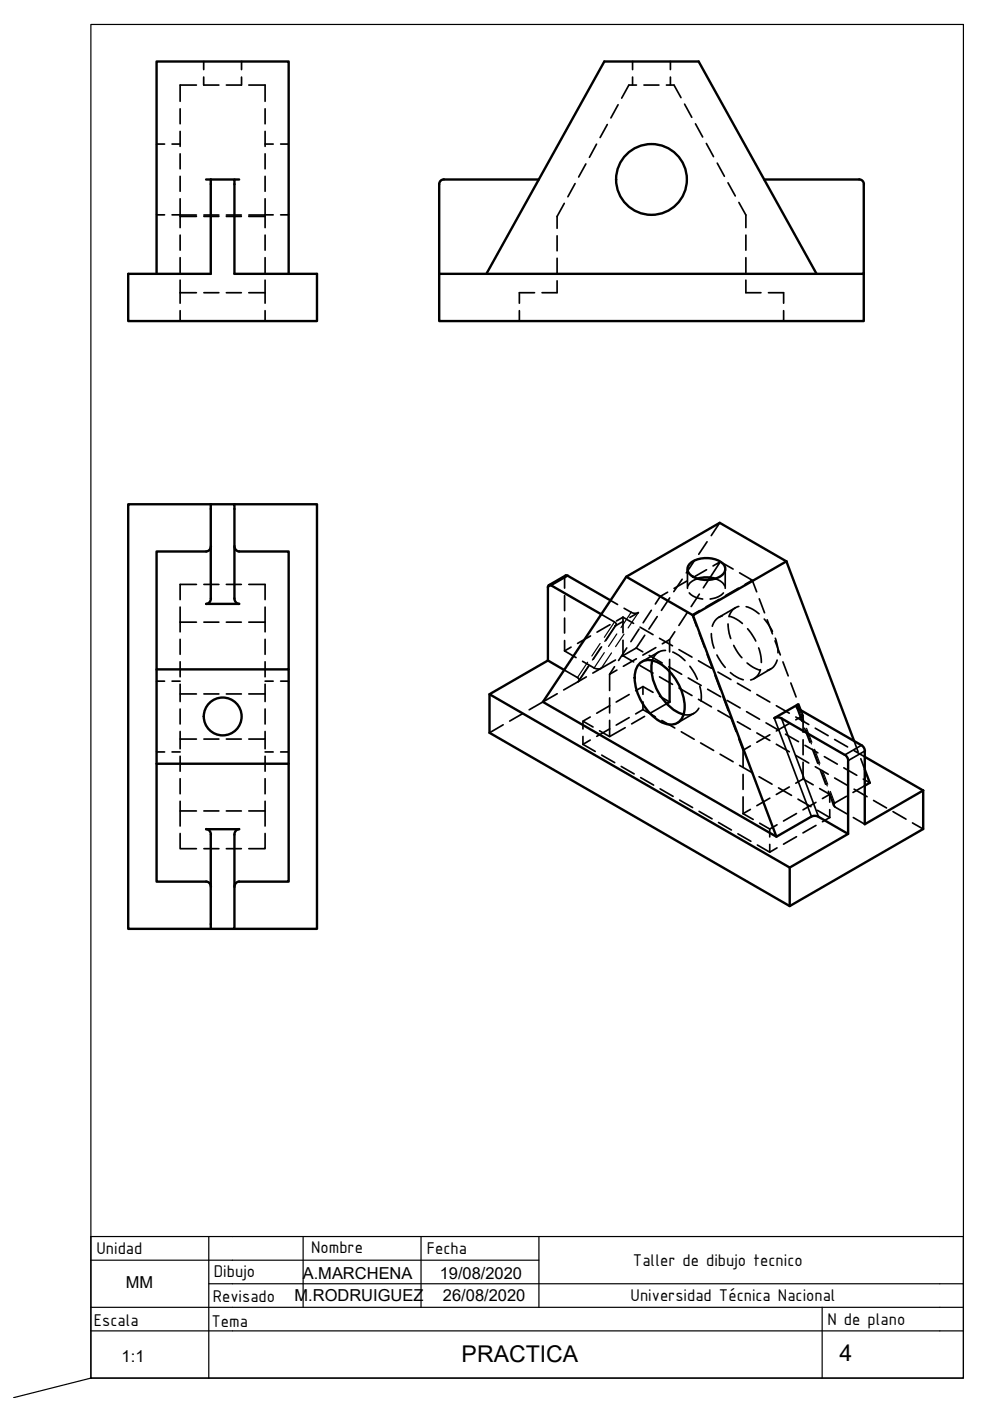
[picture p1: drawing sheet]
<svg xmlns="http://www.w3.org/2000/svg" width="210mm" height="297mm" viewBox="0 0 210 297" stroke-linecap="round" stroke-linejoin="round" font-family="sans-serif">
<!-- layer: MD_Visible -->
<g fill="none" stroke="#000" stroke-width=".51">
<path d="M43.7 38.1h1M44.7 38.1h5v20h17.5v10h-40v-10h17.5zM49.7 38.1h1M114.2 38.1l-20.1-.1a1.01 1.01 0 0 0-1 1v19.1M162 38.1h20.1M182.2 38a1.01 1.01 0 0 1 1 1M183.1 39.1v19h-90v10h90v-10M33.2 58.1v-45.1h28v45.1M103.1 58.1l25-45.1h20l25 45.1M44.7 106.9v20M44.7 106.9h5v20a1.1 1.1 0 0 0 1 1.1h-7M44.7 106.9h-17.5v90h17.5"/>
<path d="M44.7 115.8a1.1 1.1 0 0 1-1 1.1M49.7 106.9h17.5v90h-17.5M49.7 115.8a1.1 1.1 0 0 0 1 1.1h10.5v25h-28v-25h10.5M146.4 119.4a5.8 5.8 0 0 1 6.8 0 1.67 1.67 0 0 1-.6 2.9 6 6 0 0 1-6.2-.4 1.55 1.55 0 0 1 0-2.5zM166.7 119l-14.1-8.2-19.8 11.5-17.7 26.5 49.5 28.6M166.7 119l-19.8 11.5 17.7 46.9 7.5-4.3a1.68 1.68 0 0 1 1.5 .1l6.2 3.6v-15.5M166.7 119l14.4 38.1M44.7 126.9a1.1 1.1 0 0 1-1 1.1M116.4 124.1l3.5-2.1h.3l9.2 5.3M127.5 130.2l-10.6-6.1h-.5l-.2 .4v15.5M132.8 122.3l14.1 8.2M147.9 122.7l1.9-.3 1.8 .3"/>
<path d="M150.5 122.5l-.3 .4M33.2 141.9v20M61.2 141.9v20M103.8 147.2v8.2l63.6 36.7 28.3-16.3v-8.2M116.2 140l-12.4 7.2 63.6 36.7 12.4-7.1M116.2 140l3.4 2M135.6 140.7a3.4 3.4 0 0 1 4.3 0 11.4 11.4 0 0 1 5.2 10.1 2.97 2.97 0 0 1-4.4 2.5 11.2 11.2 0 0 1-6.1-10.5l.2-.9zM138.3 140a10.6 10.6 0 0 0 3.5 9.7l1.9 1.3 1.2 .5M142 142.4v6.4l-.7 .4M164.2 152.3l4.9-2.9-.2 .4 .3 .5 13.5 7.7a1.57 1.57 0 0 1 .7 1.2M164.2 152.2a1.68 1.68 0 0 1 1.5 .1M165.7 152.3l13.4 7.8"/>
<path d="M183.4 159.2v15.6l12.3-7.2M43.7 175.8h7M43.7 175.8a1.07 1.07 0 0 1 1 1.1M50.7 175.8a1.07 1.07 0 0 0-1 1.2v19.9h-5v-19.9M179.1 160a1.57 1.57 0 0 1 .7 1.3M183.4 163.2l1 2.8-1 .6M183.4 160.5l12.3 7.1M43.7 186.9h-10.5v-25h28v25h-10.5a1.07 1.07 0 0 0-1 1.2M43.7 186.9a1.07 1.07 0 0 1 1 1.2M167.4 183.9v8.2"/>
<circle cx="138.1" cy="38" r="7.5"/>
<circle cx="47.2" cy="151.9" r="4"/>
</g>
<!-- layer: MD_Oculto -->
<g fill="none" stroke="#000" stroke-width=".36">
<path d="M41.6 18h-3.4v3.5M43.2 13v1.8M43.2 16.3v1.7M43.2 18h3.2M48 18h3.2M51.2 13v1.8M51.2 16.3v1.7M52.8 18h3.4v3.5M134.1 13v1.8M134.1 16.3v1.7M134.9 18h-1.6l-1.5 2.8M136.5 18h3.2"/>
<path d="M141.3 18h1.6l1.5 2.7M142.1 13v1.8M142.1 16.3v1.7M33.2 30.5h1.7M36.5 30.5h1.7M38.2 23.1v3.1M38.2 27.9v3.1M38.2 32.6v3.2M38.2 37.4v3.2M56.2 23.1v3.1M56.2 27.9v3.1M56.2 32.6v3.2"/>
<path d="M56.2 37.4v3.2M56.2 30.5h1.7M59.5 30.5h1.7M121.9 38.9l-1.5 2.8M124.2 34.8l-1.5 2.7M126.5 30.6l-1.5 2.8M128.8 26.4l-1.6 2.8M131 22.2l-1.5 2.8M145.1 22.1l1.6 2.8M147.5 26.2l1.5 2.8M149.8 30.4l1.5 2.8M152.1 34.6l1.5 2.8"/>
<path d="M154.4 38.8l1.5 2.8M33.2 45.6h1.7M36.5 45.6h1.7M38.2 42.1v3.5h3.4M38.2 45.6v2.7M38.2 49.8v3.2M38.2 54.6v3.2M38.2 59.4v4.9M38.2 45.9h3.4M43.2 45.9h3.2M43.2 45.6h3.2M48 45.9h3.2"/>
<path d="M48 45.6h3.2M52.8 45.9h3.4M56.2 42.1v3.5h-3.4M56.2 45.6v2.7M56.2 49.8v3.2M56.2 54.6v3.2M56.2 59.4v4.9M56.2 45.6h1.7M59.5 45.6h1.7M118.1 59.5v2.6h-3.2M118.1 50v3.2M118.1 54.8v3.2"/>
<path d="M119.6 43.1l-1.5 2.8v2.5M156.7 42.9l1.4 2.7v2.7M158.1 59.4v2.7h3.2M158.1 49.8v3.2M158.1 54.6v3.2M38.2 62.1h3.4M38.2 65.9v2.2M43.2 62.1h3.2M48 62.1h3.2M52.8 62.1h3.4M56.2 65.9v2.2M110.1 65.9v2.2"/>
<path d="M113.3 62.1h-3.2v2.2M162.9 62.1h3.2v2.2M166.1 65.9v2.2M147.3 118.8l-1.8 2.7M149.9 114.9l-1.7 2.6M151.2 120l1.5-.9-2.2 3.4M152.6 110.8l-1.8 2.8M152.7 119.1l2.7 1.6M38.2 128.7v5.3M38.2 135.6v3.1M38.2 131.9h3.4M41.6 123.9h-3.4v3.2"/>
<path d="M43.2 123.9h3.2M43.2 131.9h3.2M48 123.9h3.2M48 131.9h3.2M52.8 123.9h3.4v3.2M52.8 131.9h3.4M56.2 128.7v5.3M56.2 135.6v3.1M119.7 138l2.4 1.4M119.7 126.3v3.2M119.7 131v3.2M119.7 135.8v2.2"/>
<path d="M119.9 122l-.2 .5v2.2M121.1 137.2l-1.4 .8M125.2 134.8l-2.7 1.6M127.5 130.2l2.8 1.7a.46 .46 0 0 1 .3 .4 .46 .46 0 0 1-.2 .4l1.8-1M127.5 137.1l-1.7 2.7M129.3 132.4l-2.7 1.6M129.4 127.3l1.5 .9M130.5 139.9l-3 1.8M130.6 132.6l-2.2 3.2M132.1 130.9l2.2 1.3M132.1 130.9l-1.4 .8M132.1 130.9v3.3"/>
<path d="M132.1 135.7v3.3l2.3 1.3M132.3 129l1.8 1h.8l.4-.1-1.8 1M132.9 137.4l-1.7 2.6M134.9 137.4l-3 1.7M134.9 137.4l1.4 .8M134.9 139.7l-2.7 1.6M135.5 133.4l-1.7 2.6M135.7 133l2.8 1.6M136.7 134.7l-1.8 2.7M137.7 139l2.7 1.6M138.1 129.4l-1.7 2.6M139.1 137.3l-2.8 1.6"/>
<path d="M139.3 130.7l-1.7 2.7M139.6 138.2l-3.5 2.1M139.8 135.3l2.8 1.6M140.4 136.5l1.6-.9v2.6M141.1 137.9a2.74 2.74 0 0 0-2.8 2.1M141.5 125.6l-1.5 .8-1.1 1.7M142 139.8v2.6M142 126.8l-1.8 2.6M142.6 138.3l1.3 .6 1.3 1.2M143.1 133.9l-1.1 1.7M144 137.7l2.7 1.6M144.6 122.8l-1.7 2.6"/>
<path d="M145.7 129.9l-1.8 2.7M145.7 123.2l-2.8 1.6M145.8 120.7v4M146.1 125.7a4.3 4.3 0 0 0 2.9 1.3M147.9 122.7l-1.3 .6-.8 .9M148.3 134.3l1.1 3M148.3 126l-1.8 2.6M148.3 129.5l-1.5 .9 .9 2.4M149.8 120.8l-2.7 1.6M149.9 138.8l1.2 2.9M150.2 122.9l-1.1 1.7M150.8 134.3l.3 2.1 .3 1"/>
<path d="M151.6 122.7l1.3 .6 .8 .9M152 138.9l1.8 2.6M152.4 127.1l-2.7 1.6M153.1 130.6a2.8 2.8 0 0 0-2.1 2.2M153.4 125.7a4.3 4.3 0 0 1-2.8 1.3M153.8 120.7v4M154.4 132.3l.2 2 .3 1.1M154.7 130.7l1.4 .6 1.3 .9M155.6 136.8l.9 1.7 .8 .9M155.9 128.9l-3.5 2M156.6 124.7l-2.8 1.6M156.6 128.6a2.72 2.72 0 0 0-2 2.1"/>
<path d="M156.8 121.5l2.7 1.5-1.5 .9M158.2 128.6l1.5 .6 1.2 .9M158.5 133.3l1.7 2.6M159.5 123l.9 2.5M160.9 137.4l.4 1.7 .1 1.4M161 127l1.1 2.9M162 131.3l1.8 2.6M162.7 131.4l1.1 3M164.3 135.9l1.1 3M164.4 135.3l.5 1.8 .1 1.3M164.8 140a2.72 2.72 0 0 1-2.1 2.1M33.2 159.4h1.7"/>
<path d="M33.2 144.4h1.7M36.5 159.4h1.7M36.5 144.4h1.7M38.2 145.1v2h3.4M38.2 155.1v1.6h3.4M38.2 140.3v3.2M38.2 147.1v1.6M38.2 150.3v3.2M38.2 156.7v2.1M43.2 147.1h3.2M43.2 156.7h3.2M48 147.1h3.2"/>
<path d="M48 156.7h3.2M56.2 145.1v2h-3.4M56.2 155.1v1.6h-3.4M56.2 140.3v3.2M56.2 147.1v1.6M56.2 150.3v3.2M56.2 156.7v2.1M56.2 159.4h1.7M56.2 144.4h1.7M59.5 159.4h1.7M59.5 144.4h1.7M106.7 153.7l-2.9 1.7"/>
<path d="M110.8 151.3l-2.7 1.6M118.1 147.1l-5.9 3.4M119.6 142l2.8 1.7a.49 .49 0 0 1 .4 .4 .49 .49 0 0 1-.3 .4M122.5 144.5l-3 1.8M123.5 140.2l2.8 1.6h.5l.7-.1M123.6 156.1v1.7M123.6 152.9l2.1 1.2M123.6 157.8l2.6 1.5M124.3 143.5l-1.8 1M124.9 141.1l-2.2 3.3M125.1 152l-1.5 .9v1.7M125.1 156.9l-1.5 .9"/>
<path d="M127.5 141.7l-1.8 1M129.3 148v3.2M129.3 152.7v3.5M129.3 149.6l-2.8 1.6M129.3 154.5l-2.8 1.6M130.3 141.4l-1 1.6M130.8 142.1l-1.5 .9v3.4M132.6 154.3l-3.3 1.9-2.2-1.3M133.4 147.3l-2.8 1.5M133.4 152.1l-2.8 1.6M134.8 146.5l1.5-.9v1.6M135.7 141.1l2.8 1.6"/>
<path d="M136.3 148.8v1.7M136.3 150.5l-1.5 .9M136.3 145.6l2.2 1.2M136.3 150.5l2.6 1.5M136.7 151.9l-2.8 1.6M139.8 147.6l2.2 1.2M139.8 143.5l2.8 1.6M140.3 152.8l2.8 1.5M141.3 149.2l-3.3 1.9M141.8 141.4l2.7 1.6M144 145.9l2.7 1.6M144.4 155.2l2.8 1.5"/>
<path d="M145.9 143.7l2.8 1.6M146.3 141.3l1.6 2.7M147.1 151.2l-3.5 2.1M148.1 140.1l2.7 1.6M148.1 148.3l2.7 1.6M148.2 150.2a2.76 2.76 0 0 1-3.3 1.3M148.4 145.5l.3 1.7-.1 1.5M148.6 157.5l2.7 1.6M150 146.1l2.8 1.6M151.6 143.2l1.1 3M152.2 142.5l2.8 1.6M152.2 150.6l2.8 1.6"/>
<path d="M152.7 159.9l2.7 1.6M153.3 147.7l1.1 3M154.2 148.5l2.7 1.6M154.9 142.6l1.2 .9 1.5 .6M154.9 152.1l1.2 3M156.3 144.9l2.8 1.6M156.3 153l2.8 1.6M156.6 156.6l1 2.5 1.5-.9M157.6 159.1v3.5M158.3 150.9l2.7 1.6M158.4 140.6l1.3 .9 1.4 .6M160.5 147.3l2.7 1.5"/>
<path d="M160.5 155.4l2.7 1.6M161.2 142a2.87 2.87 0 0 1-2 2.2M162.4 153.3l2.8 1.6M163.2 155.8l-2.7 1.6M163.4 141.8l-3.5 2.1M164.6 149.6l2.8 1.6M164.6 157.8l2.8 1.6M166 140.3l1.1 3M166.5 155.7l2.8 1.5M167.4 153.4l-2.8 1.6M167.7 144.8l1.1 3M168.7 152l2.8 1.6"/>
<path d="M168.9 149.9l1.1 3M169.3 149.2l1 2.5-1.6 .9M170.3 151.7v3.6M170.3 156.8v3.2M170.6 154.4l1.1 3M170.7 158l2.7 1.6M172.3 158.9l1.1 2.9M172.9 154.4l2.7 1.6M177 156.8l2.7 1.6M181.1 157.1l.8 2.3M181.1 159.2l2.3 1.3M38.2 176.7v3.2h3.4"/>
<path d="M38.2 169.9v2h3.4M38.2 160.3v3.2M38.2 165.1v3.2M38.2 171.9v3.2M43.2 179.9h3.2M43.2 171.9h3.2M48 179.9h3.2M48 171.9h3.2M56.2 176.7v3.2h-3.4M56.2 169.9v2h-3.4M56.2 160.3v3.2M56.2 165.1v3.2"/>
<path d="M56.2 171.9v3.2M127.6 160.1l2.7 1.6M131.7 162.5l2.8 1.6M135.8 164.9l2.8 1.6M140 167.3l2.7 1.5M144.1 169.6l2.7 1.6M148.2 172l2.8 1.6M152.3 174.4l2.8 1.6M156.4 176.8l2.8 1.6M156.8 162.3l2.8 1.6M157.6 172.5l2.1 1.2M157.6 164.2v3.2"/>
<path d="M157.6 169v3.5M159.1 171.6l-1.5 .9M160.6 179.2l2.6 1.5M160.9 164.7l2.8 1.6M161.1 174.5l2.1 1.3 1.5-.9M163.2 175.8v1.6M163.2 179v1.7M163.2 169.2l-2.7 1.6M164.7 179.8l-1.5 .9M165.1 167l2.7 1.6M167.4 166.9l-2.8 1.5M168.7 160.2l2.8 1.6"/>
<path d="M168.9 172.5l-2.8 1.6M168.9 177.4l-2.8 1.6M169.2 169.4l2.7 1.6M170.3 165.2l2.1 1.2M170.3 165.2l-1.6 .9M170.3 161.6v3.6M172.9 162.6l2.7 1.5M173 170.1l-2.7 1.6M173 175l-2.7 1.6M173.3 171.8l2.6 1.5M173.8 167.2l2.1 1.2-1.5 .9M173.9 163.3l1.2 3"/>
<path d="M174.8 160.4l2.7 1.6M175.6 167.8l1.1 3M175.9 168.4v1.7M175.9 171.7v1.6M175.9 173.3l-1.5 .9M177 165l2.7 1.5M178.9 162.8l2.8 1.6M179.5 168.8l-2.5 1.5a.46 .46 0 0 0-.3 .4 .46 .46 0 0 0 .4 .4l2.4 1.5M180.9 173.3l2.5 1.5M181.1 167.3l2.7 1.6M182.5 160.9l.9 2.3M183 165.2l1.4 .8"/>
<path d="M183.4 166.6l-2.5 1.4M185.2 169.7l2.8 1.6M189.3 172.1l2.8 1.6M193.5 174.5l2.2 1.3"/>
</g>
<!-- layer: MD_Visible fina -->
<path d="M120.4 122.1l-3.5 2M164.2 152.3l7.8 20.8M165.7 152.3l7.9 20.9M169.1 149.4l.4 1M182.7 158l-3.6 2.1M183.4 159.2l-3.6 2.1" fill="none" stroke="#000" stroke-width=".36"/>
<!-- layer: MD_Oculta fina -->
<g fill="none" stroke="#000" stroke-width=".25">
<path d="M116.9 124.1l-.7 .4M127.2 136.4l-1.7 2.7M127.3 137.3l-1.7 2.7M128.1 138.4l-2.1 3.2M129.7 138.4l-2.2 3.3M130.3 131.9l-2.2 3.2M130.4 132.7l-2.2 3.3M130.8 134.4l-1.8 2.7M132.3 134.5l-1.8 2.6M133.8 129.8l-2.1 3.3M135.3 129.9l-2.1 3.2M124.6 140.4l-2.2 3.3"/>
<path d="M124.7 141.3l-2.2 3.2M169.2 150.3l1.2 3M169.5 150.4l1 2.5M170.9 154.7l1.1 3M171 154.4l1.1 3M172.6 159.2l1.1 3M172.7 158.9l1.1 2.9M174.3 163.7l1.1 2.9M174.4 163.3l1.1 3M176 168.1l1.1 3M176.1 167.8l.9 2.5"/>
</g>
<!-- layer: 0 -->
<path d="M19.3 267.2h95M19.3 277.2h180M44.3 272.2h155M44.3 262.2v30M64.3 262.2v15M89.3 262.2v15M114.3 262.2v15M199.3 262.2h-180v30l-16.4 4.1M19.3 282.2h180" fill="none" stroke="#000" stroke-width=".25"/>
<!-- layer: Cotas -->
<path d="M19.3 5.2h185v287h-185z" fill="none" stroke="#000" stroke-width=".25"/>
<!-- layer: CajetinLine -->
<path d="M174.3 277.2v15M199.3 272.2h5v20h-185M199.3 262.2h5v10M199.3 277.2h5M199.3 282.2h5" fill="none" stroke="#000" stroke-width=".25"/>
<g font-size="4.9">
<text x="97.9" y="288.8">PRACTICA</text>
<text x="178" y="288.5">4</text>
</g>
<g font-size="3.9">
<text x="20.5" y="265.8">Unidad</text>
<text x="66" y="265.6">Nombre</text>
<text x="90.5" y="265.9">Fecha</text>
<text x="134.2" y="268.4">Taller de dibujo tecnico</text>
<text x="45.3" y="270.7">Dibujo</text>
<text x="133.7" y="275.9">Universidad Técnica Nacional</text>
<text x="19.9" y="281.1">Escala</text>
<text x="44.8" y="281.3">Tema</text>
<text x="45.1" y="276.1">Revisado</text>
<text x="175.4" y="280.9">N de plano</text>
</g>
<g font-size="3.5">
<text x="26.7" y="273.2">MM</text>
<text x="62.4" y="275.8">M.RODRUIGUEZ</text>
<text x="64.2" y="271.1">A.MARCHENA</text>
<text x="93.2" y="271.1">19/08/2020</text>
<text x="93.9" y="275.9">26/08/2020</text>
<text x="25.8" y="288.8">1:1</text>
</g>
</svg>
